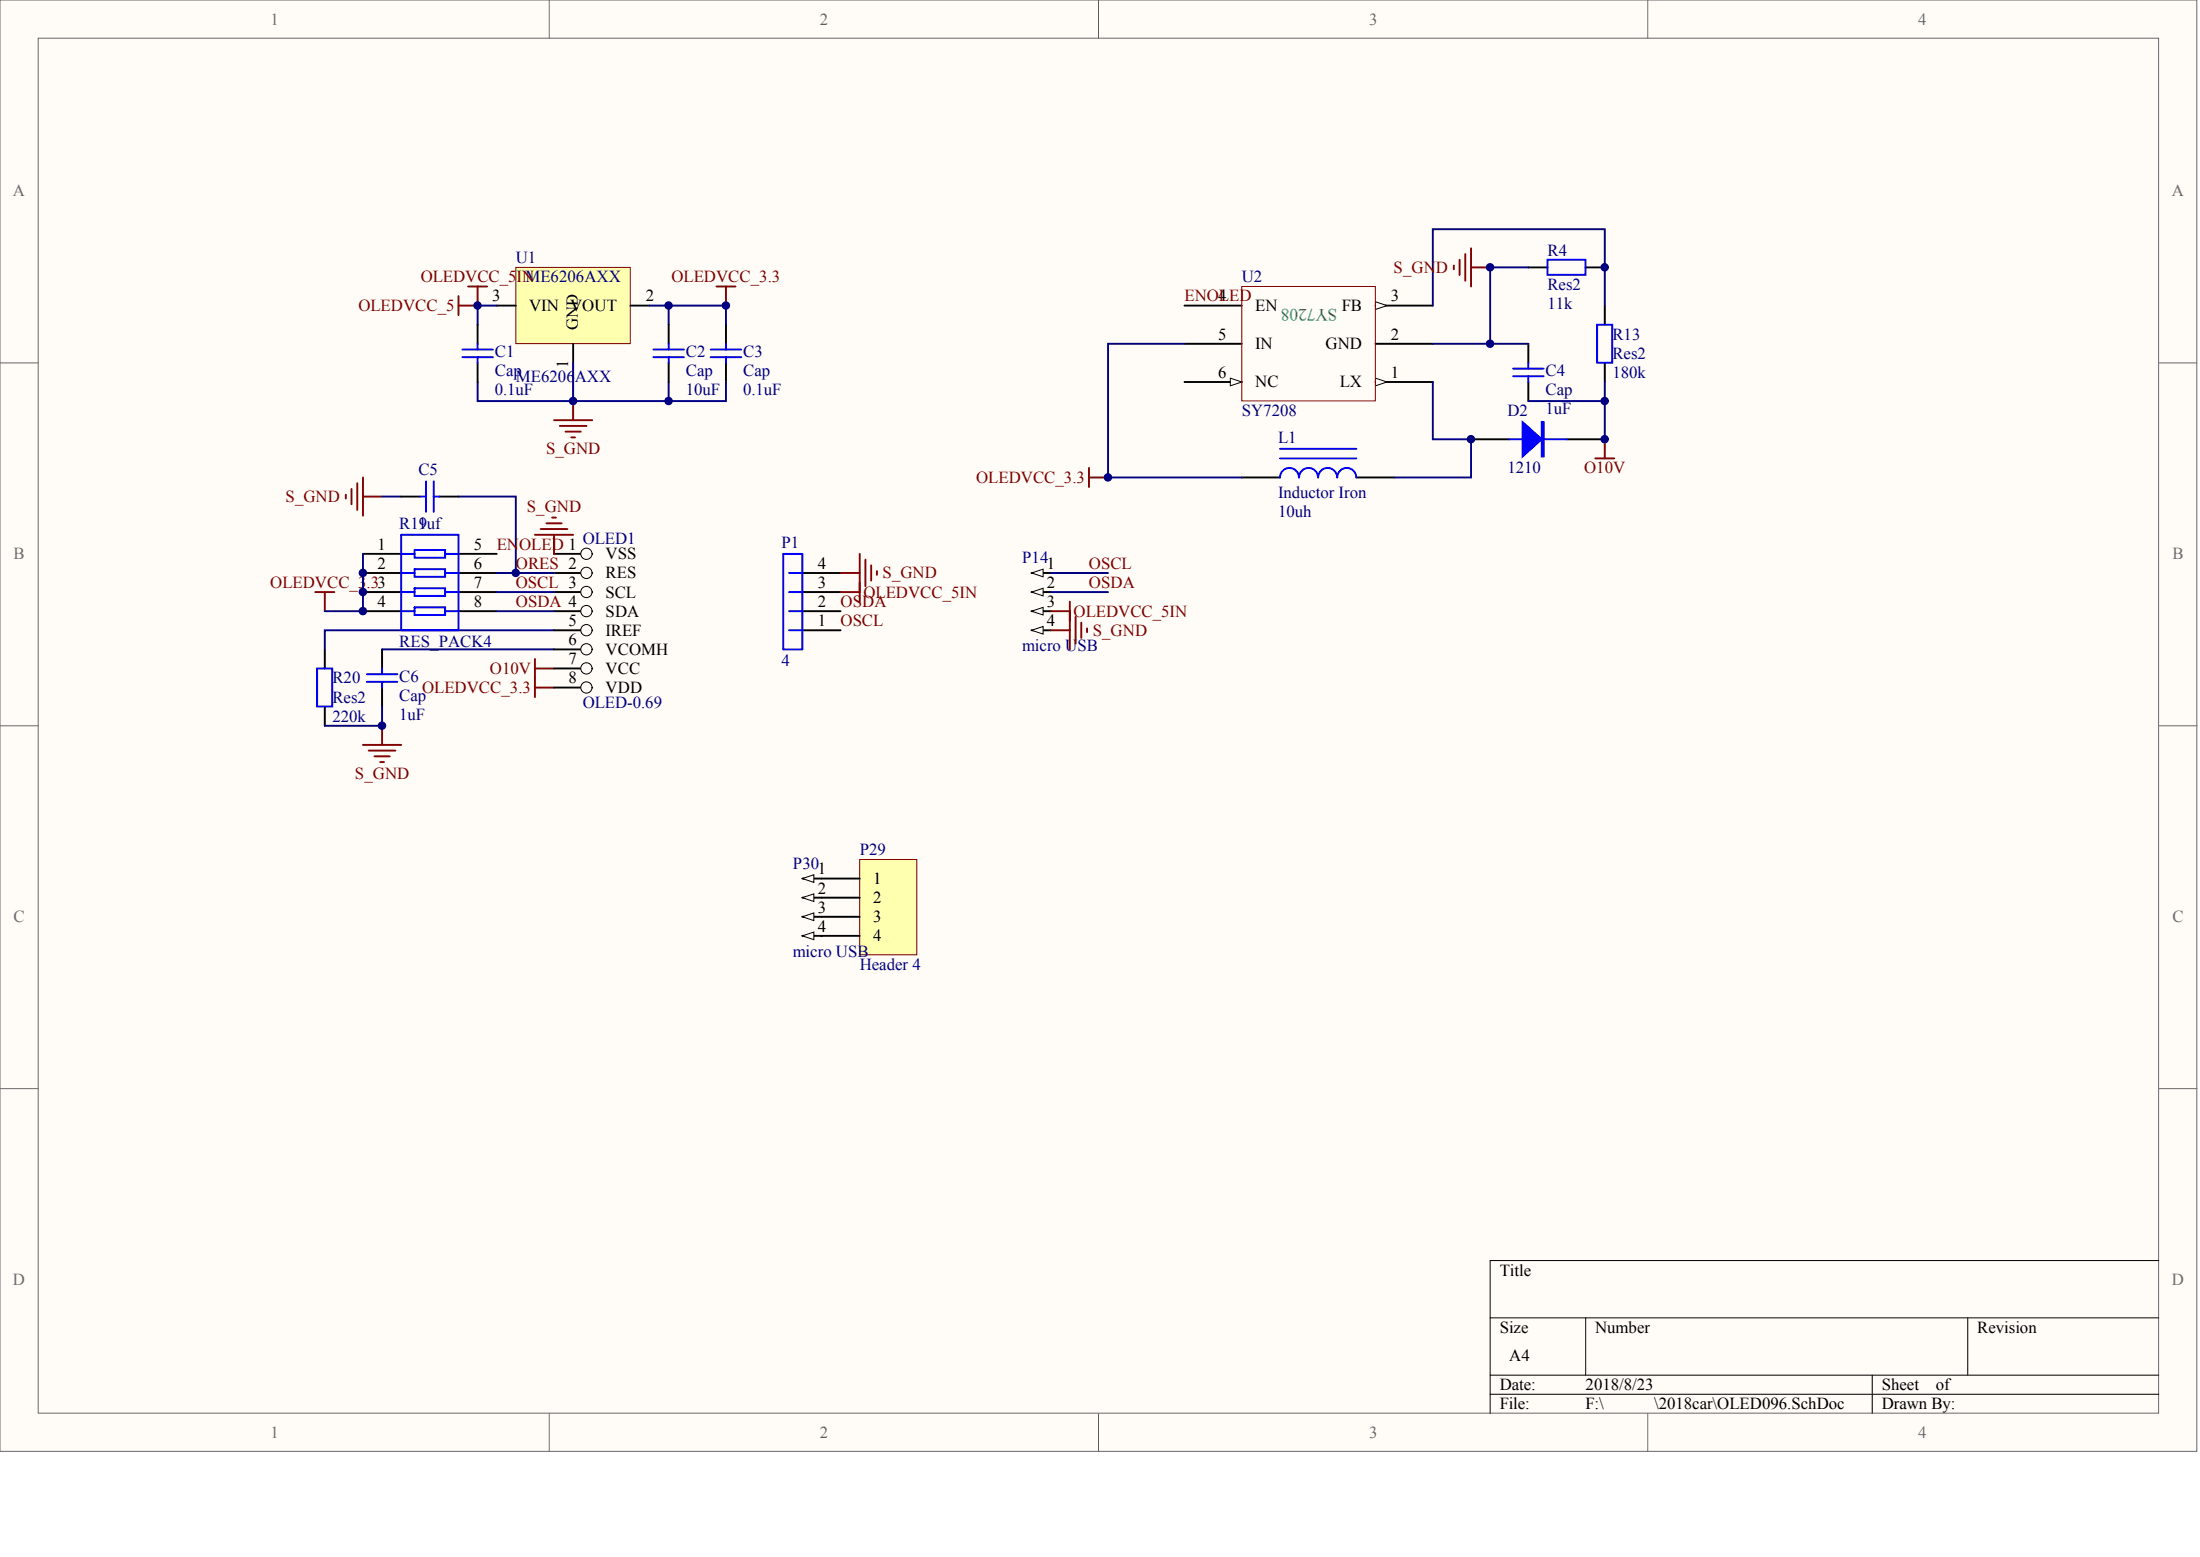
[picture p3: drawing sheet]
<svg xmlns="http://www.w3.org/2000/svg" width="840mm" height="594mm" viewBox="0 0 840 594" stroke-linecap="round" stroke-linejoin="round" font-family="sans-serif">
<g fill="#fffcf8" stroke="#696969" stroke-width=".38">
<path d="M0 0h838.4v553.8h-838.4z"/>
<path d="M14.6 14.6h809.2v524.6h-809.2z"/>
</g>
<path d="M209.6 0v14.6M419.2 0v14.6M628.9 0v14.6M0 138.5h14.6M823.9 138.5h14.6M0 276.9h14.6M823.9 276.9h14.6M0 415.4h14.6M823.9 415.4h14.6M209.6 539.3v14.5M419.2 539.3v14.5M628.9 539.3v14.5" fill="none" stroke="#696969" stroke-width=".38"/>
<path d="M823.9 481h-255.2v58.3M568.7 502.8h255.2M605.2 502.8v21.9M751 502.8v21.9M568.7 524.7h255.2M568.7 532h255.2M714.5 524.7v14.6" fill="none" stroke="#000" stroke-width=".38"/>
<path d="M525 145.8h21.8" fill="none" stroke="#000" stroke-width=".73"/>
<path d="M525 144.3l4.3 1.5-4.3 1.4z" fill="#fffcf8" stroke="#000" stroke-width=".38"/>
<path d="M525 116.6h21.8M525 131.2h21.8" fill="none" stroke="#000" stroke-width=".73"/>
<path d="M525 115.1l4.3 1.5-4.3 1.5z" fill="#fffcf8" stroke="#000" stroke-width=".38"/>
<path d="M452 116.6h21.9M452 131.2h21.9M452 145.8h21.9" fill="none" stroke="#000" stroke-width=".73"/>
<path d="M469.5 144.3l4.4 1.5-4.4 1.4z" fill="#fffcf8" stroke="#000" stroke-width=".38"/>
<path d="M473.9 109.3h51v43.7h-51z" fill="none" stroke="#800000" stroke-width=".38"/>
<path d="M196.9 102h43.6v29.1h-43.6z" fill="#ffffb0" stroke="#800000" stroke-width=".38"/>
<g fill="none" stroke="#000" stroke-width=".73">
<path d="M189.6 116.6h7.3M240.6 116.6h7.3M583.3 102h7.3M605.2 102h7.2M612.4 116.6v7.3M182.3 123.9v7.3M182.3 138.5v7.3M218.7 131.2v7.3M255.2 123.9v7.3M255.2 138.5v7.3M277.1 123.9v7.3M277.1 138.5v7.3"/>
<path d="M583.3 131.2v7.3M612.4 138.5v7.3M583.3 145.8v7.2M561.4 167.6h14.6M597.9 167.6h14.5M473.9 182.2h14.6M517.7 182.2h14.5M211.4 211.3h14.6M123.9 247.8v7.3M145.8 247.8v7.3M123.9 269.6v7.3M145.8 262.4v7.2"/>
</g>
<g fill="none" stroke="#00f" stroke-width=".73">
<path d="M590.6 99.1h14.5v5.8h-14.5zM176.4 136.3h11.7M176.4 133.4h11.7M182.3 131.2v2.2M182.3 136.3v2.2M249.4 136.3h11.6M249.4 133.4h11.6M255.2 131.2v2.2M255.2 136.3v2.2M271.2 136.3h11.7M271.2 133.4h11.7M277.1 131.2v2.2"/>
<path d="M277.1 136.3v2.2M583.3 138.5v2.2M609.5 123.9h5.8v14.5h-5.8zM577.4 140.7h11.7M577.4 143.6h11.7M583.3 143.6v2.2M488.5 174.9h29.2M488.5 171.3h29.2M576 167.6h21.9M503 182.2a3.6 3.6 0 0 0-3.6-3.6 3.6 3.6 0 0 0-3.7 3.6 3.6 3.6 0 0 0-3.6-3.7 3.6 3.6 0 0 0-3.6 3.7M510.3 182.2a3.6 3.6 0 0 0-3.6-3.7 3.6 3.6 0 0 0-3.6 3.7M517.6 182.2a3.6 3.6 0 0 0-3.6-3.7 3.6 3.6 0 0 0-3.6 3.7"/>
<path d="M121 255.1h5.8v14.5h-5.8zM140 257.2h11.7M145.8 255.1v2.1M140 260.2h11.7M145.8 260.2v2.2"/>
</g>
<g fill="none" stroke="#000080" stroke-width=".73">
<path d="M189.6 116.6h-7.3v7.3M247.9 116.6h29.2v7.3M255.2 116.6v7.3M583.3 102h-14.6v29.2h-21.9M218.7 138.5v14.5h-36.4v-7.2M568.7 131.2h14.6M255.2 145.8v7.2h-36.5M277.1 145.8v7.2h-21.9M546.8 145.8v21.8h14.6v14.6h-29.2M583.3 153h29.1M612.4 145.8v21.8M145.8 247.8h65.6"/>
<path d="M211.4 240.5h-87.5v7.3M145.8 269.6v7.3h-21.9"/>
</g>
<g fill="none" stroke="#800000" stroke-width=".73">
<path d="M175 113v7.2M175 116.6h7.3M273.4 109.3h7.3M277.1 109.3v7.3M218.7 153v7.3M211.4 160.3h14.6M213.6 162.5h10.2M215.8 164.7h5.8M218 166.9h1.5M415.6 178.5v7.3M608.8 174.9h7.3M612.4 167.6v7.3"/>
<path d="M415.6 182.2h7.3M120.3 225.9h7.3M123.9 225.9v7.3M204.1 251.4v14.6M204.1 255.1h7.3M204.1 262.4h7.3"/>
</g>
<g fill="#00f" stroke="#00f" stroke-width=".73">
<path d="M581.1 161.1l7.3 6.5-7.3 6.6z"/>
<path d="M588.4 161.1h.7v13.1h-.7z" fill-rule="evenodd"/>
</g>
<circle cx="223.8" cy="211.3" r="2.15" fill="#fffcf8" stroke="#000" stroke-width=".38"/>
<path d="M211.4 225.9h14.6" fill="none" stroke="#000" stroke-width=".73"/>
<circle cx="223.8" cy="225.9" r="2.15" fill="#fffcf8" stroke="#000" stroke-width=".38"/>
<path d="M211.4 233.2h14.6" fill="none" stroke="#000" stroke-width=".73"/>
<circle cx="223.8" cy="233.2" r="2.15" fill="#fffcf8" stroke="#000" stroke-width=".38"/>
<path d="M211.4 218.6h14.6" fill="none" stroke="#000" stroke-width=".73"/>
<circle cx="223.8" cy="218.6" r="2.15" fill="#fffcf8" stroke="#000" stroke-width=".38"/>
<path d="M211.4 240.5h14.6" fill="none" stroke="#000" stroke-width=".73"/>
<circle cx="223.8" cy="240.5" r="2.15" fill="#fffcf8" stroke="#000" stroke-width=".38"/>
<path d="M211.4 247.8h14.6" fill="none" stroke="#000" stroke-width=".73"/>
<circle cx="223.8" cy="247.7" r="2.15" fill="#fffcf8" stroke="#000" stroke-width=".38"/>
<path d="M211.4 255.1h14.6" fill="none" stroke="#000" stroke-width=".73"/>
<circle cx="223.8" cy="255" r="2.15" fill="#fffcf8" stroke="#000" stroke-width=".38"/>
<path d="M211.4 262.4h14.6" fill="none" stroke="#000" stroke-width=".73"/>
<circle cx="223.8" cy="262.3" r="2.15" fill="#fffcf8" stroke="#000" stroke-width=".38"/>
<path d="M546.8 116.6v-29.1h65.6v29.1M452 131.2h-29.1v51h51M145.8 189.5h7.3M175 189.5h21.9v29.1M138.5 211.3v21.9h-14.6M189.6 218.6h21.8M189.6 225.9h21.8M189.6 233.2h21.8" fill="none" stroke="#000080" stroke-width=".73"/>
<g fill="none" stroke="#000" stroke-width=".73">
<path d="M153.1 189.5h7.3M167.7 189.5h7.3M138.5 211.3h14.6M138.5 218.6h14.6M175 211.3h14.6M175 218.6h14.6M306.2 218.6h14.6M393.7 218.6h7.3M138.5 225.9h14.6M138.5 233.2h14.6M175 225.9h14.6M175 233.2h14.6"/>
<path d="M306.2 225.9h14.6M306.2 233.2h14.6M306.2 240.5h14.6"/>
</g>
<g fill="none" stroke="#00f" stroke-width=".73">
<path d="M160.4 189.5h2.2M162.6 183.6v11.7M165.5 183.6v11.7M165.5 189.5h2.2M153.1 204.1h21.9v36.4h-21.9zM153.1 211.3h5.1M153.1 218.6h5.1M158.2 209.9h11.7v2.9h-11.7zM158.2 217.2h11.7v2.9h-11.7zM169.9 211.3h5.1M169.9 218.6h5.1M298.9 211.3h7.3v36.5h-7.3z"/>
<path d="M301.1 218.6h5.1M153.1 225.9h5.1M153.1 233.2h5.1M158.2 224.5h11.7v2.9h-11.7zM158.2 231.7h11.7v3h-11.7zM169.9 225.9h5.1M169.9 233.2h5.1M301.1 225.9h5.1M301.1 233.2h5.1M301.1 240.5h5.1"/>
</g>
<g fill="none" stroke="#800000" stroke-width=".73">
<path d="M557 99.1v5.8M559.2 96.9v10.2M561.4 94.7v14.6M178.6 109.3h7.3M182.3 109.3v7.3M554.8 101.3v1.5M561.4 102h7.3M132 188.7v1.5M134.2 186.6v5.8M136.3 184.4v10.2M138.5 182.2v14.6M138.5 189.5h7.3"/>
<path d="M208.5 199.7h5.9M210.7 197.5h1.5M204.1 204.1h14.6M206.3 201.9h10.2M211.4 204.1v7.2M320.8 218.6h7.3M328.1 211.3v14.6M330.3 213.5v10.2M332.5 215.7v5.8M334.7 217.9v1.5M145.8 276.9v7.3M138.5 284.2h14.6"/>
<path d="M140.7 286.4h10.2M142.9 288.6h5.8M145.1 290.8h1.4"/>
</g>
<path d="M393.7 218.6l4.4-1.4v2.9z" fill="#fffcf8" stroke="#000" stroke-width=".38"/>
<path d="M393.7 225.9h7.3" fill="none" stroke="#000" stroke-width=".73"/>
<path d="M393.7 225.9l4.4-1.4v2.9z" fill="#fffcf8" stroke="#000" stroke-width=".38"/>
<path d="M393.7 233.2h7.3" fill="none" stroke="#000" stroke-width=".73"/>
<path d="M393.7 233.2l4.4-1.5v3z" fill="#fffcf8" stroke="#000" stroke-width=".38"/>
<path d="M393.7 240.5h7.3" fill="none" stroke="#000" stroke-width=".73"/>
<path d="M393.7 240.5l4.4-1.5v2.9z" fill="#fffcf8" stroke="#000" stroke-width=".38"/>
<path d="M401 218.6h21.9M401 225.9h21.9" fill="none" stroke="#000080" stroke-width=".73"/>
<path d="M320.8 225.9h7.3M328.1 222.3v7.3M401 233.2h7.3M408.3 229.6v18.2M410.5 235.4v10.2M412.7 237.6v5.8M414.9 239.8v1.4M401 240.5h7.3" fill="none" stroke="#800000" stroke-width=".73"/>
<path d="M328.1 327.9h21.8v36.4h-21.8z" fill="#ffffb0" stroke="#800000" stroke-width=".38"/>
<path d="M306.2 335.2h21.9M313.5 342.5h14.6M313.5 349.8h14.6M313.5 357.1h14.6" fill="none" stroke="#000" stroke-width=".73"/>
<path d="M306.2 335.2l4.4-1.4v2.9z" fill="#fffcf8" stroke="#000" stroke-width=".38"/>
<path d="M306.2 342.5h7.3" fill="none" stroke="#000" stroke-width=".73"/>
<path d="M306.2 342.5l4.4-1.4v2.9z" fill="#fffcf8" stroke="#000" stroke-width=".38"/>
<path d="M306.2 349.8h7.3" fill="none" stroke="#000" stroke-width=".73"/>
<path d="M306.2 349.8l4.4-1.5v3z" fill="#fffcf8" stroke="#000" stroke-width=".38"/>
<path d="M306.2 357.1h7.3" fill="none" stroke="#000" stroke-width=".73"/>
<path d="M306.2 357.1l4.4-1.5v2.9z" fill="#fffcf8" stroke="#000" stroke-width=".38"/>
<g fill="#000080" stroke="#000080" stroke-width=".38">
<circle cx="138.5" cy="233.2" r="1.42"/>
<circle cx="138.5" cy="225.9" r="1.42"/>
<circle cx="138.5" cy="218.6" r="1.42"/>
<circle cx="145.8" cy="276.9" r="1.42"/>
<circle cx="182.2" cy="116.6" r="1.42"/>
<circle cx="196.8" cy="218.6" r="1.42"/>
<circle cx="218.7" cy="153" r="1.42"/>
<circle cx="255.1" cy="153" r="1.42"/>
<circle cx="255.1" cy="116.6" r="1.42"/>
<circle cx="277" cy="116.6" r="1.42"/>
<circle cx="422.8" cy="182.2" r="1.42"/>
<circle cx="561.4" cy="167.6" r="1.42"/>
<circle cx="568.7" cy="131.1" r="1.42"/>
<circle cx="568.7" cy="102" r="1.42"/>
<circle cx="612.4" cy="167.6" r="1.42"/>
<circle cx="612.4" cy="153" r="1.42"/>
<circle cx="612.4" cy="102" r="1.42"/>
</g>
<text font-size="6.6" fill="#17855c" x="510.4" y="118" transform="rotate(-180 510.4 118)">SY7208</text>
<g font-size="6.4" fill="#696969">
<text x="103.2" y="9.4">1</text>
<text x="312.9" y="9.4">2</text>
<text x="522.5" y="9.4">3</text>
<text x="732.1" y="9.4">4</text>
<text x="5" y="74.9">A</text>
<text x="828.8" y="74.9">A</text>
<text x="5.2" y="213.4">B</text>
<text x="829.1" y="213.4">B</text>
<text x="5.2" y="351.9">C</text>
<text x="829.1" y="351.9">C</text>
<text x="5" y="490.3">D</text>
<text x="828.8" y="490.3">D</text>
<text x="103.2" y="548.6">1</text>
<text x="312.9" y="548.6">2</text>
<text x="522.5" y="548.6">3</text>
<text x="732.1" y="548.6">4</text>
</g>
<g font-size="6.4" fill="#000080">
<text x="196.9" y="100.5">U1</text>
<text x="590.6" y="97.5">R4</text>
<text x="200.5" y="107.7">ME6206AXX</text>
<text x="473.9" y="107.7">U2</text>
<text x="590.6" y="110.7">Res2</text>
<text x="590.6" y="117.9">11k</text>
<text x="615.4" y="129.6">R13</text>
<text x="188.8" y="136.2">C1</text>
<text x="261.7" y="136.2">C2</text>
<text x="283.6" y="136.2">C3</text>
<text x="615.4" y="136.9">Res2</text>
<text x="188.8" y="143.4">Cap</text>
<text x="261.7" y="143.4">Cap</text>
<text x="283.6" y="143.4">Cap</text>
<text x="589.8" y="143.4">C4</text>
<text x="196.9" y="145.6">ME6206AXX</text>
<text x="615.4" y="144.2">180k</text>
<text x="188.8" y="150.7">0.1uF</text>
<text x="261.7" y="150.7">10uF</text>
<text x="283.6" y="150.7">0.1uF</text>
<text x="589.8" y="150.7">Cap</text>
<text x="473.9" y="158.8">SY7208</text>
<text x="575.3" y="158.8">D2</text>
<text x="589.8" y="158">1uF</text>
<text x="487.8" y="169">L1</text>
<text x="159.7" y="181.3">C5</text>
<text x="575.3" y="180.6">1210</text>
<text x="487.8" y="190.1">Inductor Iron</text>
<text x="487.8" y="197.4">10uh</text>
<text x="152.4" y="201.7">R19</text>
<text x="159.7" y="201.7">1uf</text>
<text x="222.4" y="207.6">OLED1</text>
<text x="298.2" y="209">P1</text>
<text x="390.1" y="214.9">P14</text>
<text x="152.4" y="246.9">RES_PACK4</text>
<text x="390.1" y="248.4">micro USB</text>
<text x="298.2" y="254.2">4</text>
<text x="126.9" y="260.8">R20</text>
<text x="152.4" y="260">C6</text>
<text x="126.9" y="268.1">Res2</text>
<text x="152.4" y="267.3">Cap</text>
<text x="126.9" y="275.4">220k</text>
<text x="152.4" y="274.6">1uF</text>
<text x="222.4" y="270.3">OLED-0.69</text>
<text x="328.1" y="326.4">P29</text>
<text x="302.6" y="331.5">P30</text>
<text x="302.6" y="365">micro USB</text>
<text x="328.1" y="370.1">Header 4</text>
</g>
<g font-size="6.4" fill="#800000">
<text x="160.5" y="107.7">OLEDVCC_5IN</text>
<text x="256.3" y="107.7">OLEDVCC_3.3</text>
<text x="531.9" y="104.1">S_GND</text>
<text x="136.8" y="118.7">OLEDVCC_5</text>
<text x="452" y="115">ENOLED</text>
<text x="208.4" y="173.3">S_GND</text>
<text x="372.6" y="184.3">OLEDVCC_3.3</text>
<text x="604.6" y="180.6">O10V</text>
<text x="109" y="191.5">S_GND</text>
<text x="201.1" y="195.2">S_GND</text>
<text x="189.6" y="209.8">ENOLED 1</text>
<text x="196.9" y="217.1">ORES 2</text>
<text x="336.8" y="220.7">S_GND</text>
<text x="415.6" y="217.1">OSCL</text>
<text x="103.2" y="224.3">OLEDVCC_3.33</text>
<text x="196.9" y="224.3">OSCL 3</text>
<text x="329.6" y="228">OLEDVCC_5IN</text>
<text x="415.6" y="224.3">OSDA</text>
<text x="196.9" y="231.6">OSDA 4</text>
<text x="320.8" y="231.6">OSDA</text>
<text x="320.8" y="238.9">OSCL</text>
<text x="409.8" y="235.3">OLEDVCC_5IN</text>
<text x="417" y="242.6">S_GND</text>
<text x="186.9" y="257.1">O10V</text>
<text x="161.1" y="264.4">OLEDVCC_3.3</text>
<text x="135.5" y="297.2">S_GND</text>
</g>
<g font-size="6.4">
<text x="187.8" y="115">3</text>
<text x="202" y="118.7">VIN VOUT</text>
<text x="246.4" y="115">2</text>
<text x="464.9" y="115">4</text>
<text x="479" y="118.7">EN</text>
<text x="512.1" y="118.7">FB</text>
<text x="530.8" y="115">3</text>
<text x="464.9" y="129.6">5</text>
<text x="530.8" y="129.6">2</text>
<text x="479" y="133.2">IN</text>
<text x="505.9" y="133.2">GND</text>
<text x="464.9" y="144.2">6</text>
<text x="479" y="147.8">NC</text>
<text x="511.4" y="147.8">LX</text>
<text x="530.8" y="144.2">1</text>
<text x="144.1" y="209.8">1</text>
<text x="180.8" y="209.8">5</text>
<text x="231.1" y="213.4">VSS</text>
<text x="144.1" y="217.1">2</text>
<text x="180.8" y="217.1">6</text>
<text x="231.1" y="220.7">RES</text>
<text x="312.1" y="217.1">4</text>
<text x="399.5" y="217.1">1</text>
<text x="180.8" y="224.3">7</text>
<text x="231.1" y="228">SCL</text>
<text x="312.1" y="224.3">3</text>
<text x="399.5" y="224.3">2</text>
<text x="144.1" y="231.6">4</text>
<text x="180.8" y="231.6">8</text>
<text x="312.1" y="231.6">2</text>
<text x="399.5" y="231.6">3</text>
<text x="217" y="238.9">5</text>
<text x="231.1" y="235.3">SDA</text>
<text x="312.1" y="238.9">1</text>
<text x="399.5" y="238.9">4</text>
<text x="231.1" y="242.6">IREF</text>
<text x="217" y="246.2">6</text>
<text x="231.1" y="249.8">VCOMH</text>
<text x="217" y="253.5">7</text>
<text x="231.1" y="257.1">VCC</text>
<text x="217" y="260.8">8</text>
<text x="231.1" y="264.4">VDD</text>
<text x="312.1" y="333.7">1</text>
<text x="312.1" y="340.9">2</text>
<text x="333.2" y="337.3">1</text>
<text x="333.2" y="344.6">2</text>
<text x="312.1" y="348.2">3</text>
<text x="333.2" y="351.9">3</text>
<text x="312.1" y="355.5">4</text>
<text x="333.2" y="359.2">4</text>
<text x="572.3" y="486.7">Title</text>
<text x="572.3" y="508.5">Size</text>
<text x="608.8" y="508.5">Number</text>
<text x="754.6" y="508.5">Revision</text>
<text x="576" y="519.5">A4</text>
<text x="572.3" y="530.4">Date:</text>
<text x="605.2" y="530.4">2018/8/23</text>
<text x="718.2" y="530.4">Sheet</text>
<text x="738.8" y="530.4">of</text>
<text x="572.3" y="537.7">File:</text>
<text x="605.2" y="537.7">F:\</text>
<text x="631.3" y="537.7">\2018car\OLED096.SchDoc</text>
<text x="718.2" y="537.7">Drawn By:</text>
</g>
<g font-size="6.3">
<text x="220.5" y="126.1" transform="rotate(-90 220.5 126.1)">GND</text>
<text x="216.9" y="140.3" transform="rotate(-90 216.9 140.3)">1</text>
</g>
</svg>
